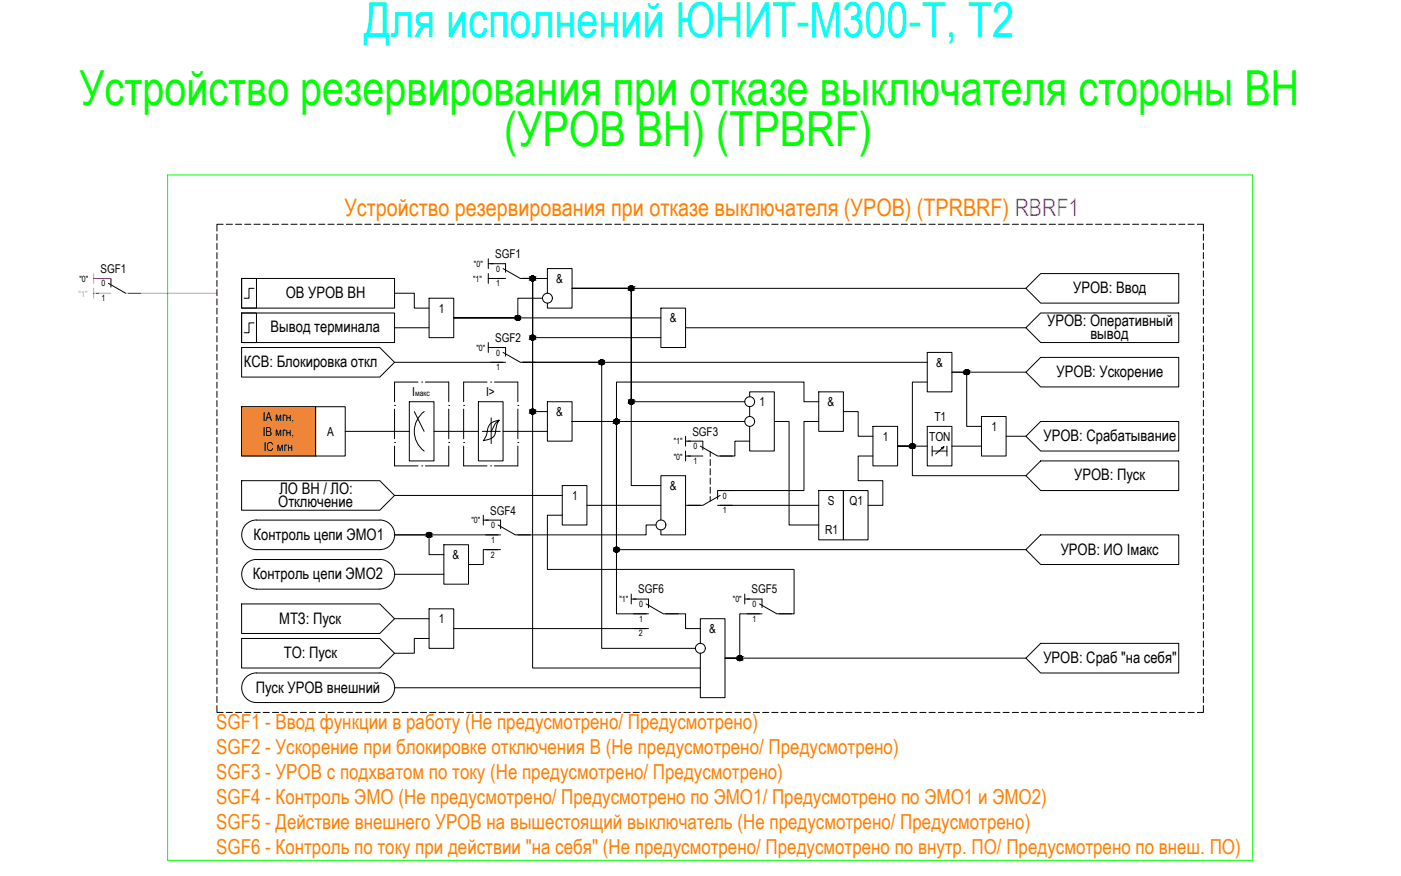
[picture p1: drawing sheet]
<svg xmlns="http://www.w3.org/2000/svg" width="594mm" height="372mm" viewBox="0 0 594 372" stroke-linecap="round" stroke-linejoin="round" font-family="sans-serif">
<!-- layer: 0 -->
<g fill="none" stroke="#000" stroke-width=".42">
<path d="M92 99.3v2.6M94.6 95.1h-2.6v2.9M95.9 95.1h2.7M99.9 95.1h2.5M103.8 95.1h2.6M107.7 95.1h2.6M111.6 95.1h2.6M115.5 95.1h2.7M119.5 95.1h2.6M123.4 95.1h2.6M127.3 95.1h2.6M131.2 95.1h2.6"/>
<path d="M135.1 95.1h2.7M139.1 95.1h2.6M143 95.1h2.6M146.9 95.1h2.6M150.8 95.1h2.7M154.7 95.1h2.7M158.7 95.1h2.6M162.6 95.1h2.6M166.5 95.1h2.6M170.4 95.1h2.7M174.4 95.1h2.6M178.3 95.1h2.6"/>
<path d="M182.2 95.1h2.6M186.1 95.1h2.6M190 95.1h2.7M194 95.1h2.6M197.9 95.1h2.6M201.8 95.1h2.6M205.7 95.1h2.6M209.6 95.1h2.7M213.6 95.1h2.6M217.5 95.1h2.6M221.4 95.1h2.6M225.3 95.1h2.7"/>
<path d="M229.3 95.1h2.6M233.2 95.1h2.6M237.1 95.1h2.6M241 95.1h2.6M244.9 95.1h2.7M248.9 95.1h2.6M252.8 95.1h2.6M256.7 95.1h2.6M260.6 95.1h2.6M264.5 95.1h2.7M268.5 95.1h2.6M272.4 95.1h2.6"/>
<path d="M276.3 95.1h2.6M280.2 95.1h2.7M284.1 95.1h2.7M288.1 95.1h2.6M292 95.1h2.6M295.9 95.1h2.6M299.8 95.1h2.7M303.8 95.1h2.6M307.7 95.1h2.6M311.6 95.1h2.6M315.5 95.1h2.6M319.4 95.1h2.7"/>
<path d="M323.4 95.1h2.6M327.3 95.1h2.6M331.2 95.1h2.6M335.2 95.1h2.5M339 95.1h2.7M343 95.1h2.6M346.9 95.1h2.6M350.8 95.1h2.6M354.8 95.1h2.6M358.6 95.1h2.7M362.6 95.1h2.6M366.5 95.1h2.6"/>
<path d="M370.4 95.1h2.6M374.4 95.1h2.6M378.3 95.1h2.6M382.2 95.1h2.6M386.1 95.1h2.6M390.1 95.1h2.5M394 95.1h2.6M397.9 95.1h2.6M401.8 95.1h2.6M405.7 95.1h2.6M409.7 95.1h2.5M413.6 95.1h2.6"/>
<path d="M417.5 95.1h2.6M421.4 95.1h2.6M425.3 95.1h2.6M429.3 95.1h2.6M433.2 95.1h2.6M437.1 95.1h2.6M441 95.1h2.7M444.9 95.1h2.6M448.9 95.1h2.6M452.8 95.1h2.6M456.7 95.1h2.6M460.6 95.1h2.7"/>
<path d="M464.6 95.1h2.5M468.5 95.1h2.6M472.4 95.1h2.6M476.3 95.1h2.6M480.2 95.1h2.7M484.2 95.1h2.5M488.1 95.1h2.6M492 95.1h2.6M495.9 95.1h2.6M499.8 95.1h2.7M503.8 95.1h2.6M507.7 95.1h2.6v2.9"/>
<path d="M510.3 99.3v2.6M92 103.2v2.6M92 107.1v2.6M92 111v2.7M92 115v2.6M92 118.9v2.6M102.4 118.1h6.4v12.6h-6.4zM102.4 118.1h64.9v12.6h-64.9zM207.1 109.7v4.2M207.1 116v4.2M207.1 111.8h2M207.1 118.1h2"/>
<path d="M211.2 118.1h2.1M221.7 118.1h4.1v56.5h6.3M221.7 118.1h4.1v25.1h54.4M221.7 118.1h4.1v165.2h71.2M221.7 118.1h10.4M510.3 103.2v2.6M510.3 107.1v2.6M510.3 111v2.7M510.3 115v2.6M510.3 118.9v2.6M92 122.8v2.6M92 126.7v2.7"/>
<path d="M92 130.7v2.6M92 134.6v2.6M92 138.5v2.6M102.4 132.8h64.9v12.5h-64.9zM102.4 132.8h6.4v12.5h-6.4zM107.7 122.3h-2.1v4.2h-2.1M107.7 136.9h-2.1v4.2h-2.1M167.3 124.4h8.4v6.3h6.2M167.3 139h14.6M181.9 126.5h10.5v16.7h-10.5zM230 126.5h-10.4v8.3h-27.2h87.8M232.1 124.4v-10.5h10.5v16.8h-10.5v-2.1"/>
<path d="M242.6 122.3h192.4M280.2 130.7h10.5v16.7h-10.5zM290.7 139h144.3M435 122.3l6.3-6.3h58.5v12.6h-58.5zM435 139l6.3-6.2h58.5v12.5h-58.5zM510.3 122.8v2.6M510.3 126.7v2.7M510.3 130.7v2.6M510.3 134.6v2.6M510.3 138.5v2.6M92 142.4v2.6M92 146.3v2.7"/>
<path d="M92 150.3v2.6M92 154.2v2.6M92 158.1v2.6M102.4 147.4h58.6l6.3 6.3-6.3 6.2h-58.6zM167.3 153.7h46M207.1 145.3v4.2M207.1 147.4h2M393.2 149.5h10.4v16.7h-10.4zM393.2 153.7h-171.5h33.4v121.3h39.8M435 157.9h-31.4h6.3v22.9h6.3M441.3 151.6h58.5v12.5h-58.5l-6.3-6.2zM510.3 142.4v2.6"/>
<path d="M510.3 146.3v2.7M510.3 150.3v2.6M510.3 154.2v2.6M510.3 158.1v2.6M92 162.1v2.5M92 165.9v2.7M92 169.9v2.6M92 173.8v2.6M92 177.7v2.6M102.4 172.5h31.4v20.9h-31.4zM133.8 172.5h12.6v20.9h-12.6zM173.6 170.4h10.4v25.1h-10.4z"/>
<path d="M175.7 174.6l4.1 8.4M179.9 174.6a10.5 10.5 0 0 0 0 16.7M202.9 170.4h10.4v25.1h-10.4zM208.3 177.3v10.8M211.6 178.2l-.9 1.8-.4 1.8a4.1 4.1 0 0 1-3.6 4.7l-1.8 .4a11.4 11.4 0 0 0 2.1-5.7 4.8 4.8 0 0 1 4.6-3l-1.6 1.5-1.7 3.3h-3.8M232.1 170.4h10.5v16.7h-10.5zM242.6 178.8h18.8v54.3h173.6M242.6 178.8h18.8v81.6h12.6M242.6 178.8h73.2M315.8 170.4h-48.1v-48.1h-25.1h25.1v83.7h12.5M317.9 168.3v-2.1h10.4v25.1h-10.4v-10.5M317.9 172.5v4.2"/>
<path d="M328.3 178.8h6.3v43.9h12.6M347.2 166.2h10.4v16.8h-10.4zM347.2 170.4h-6.3v-8.3h-79.5v16.7h-18.8M347.2 178.8h-6.3v29.3h-35.5M357.6 174.6h6.3v10.4h6.3M393.2 162.1h-6.3v27.1h-6.3h12.6M416.2 176.7h10.4v16.7h-10.4zM510.3 162.1v2.5M510.3 165.9v2.7M510.3 169.9v2.6M510.3 173.8v2.6M510.3 177.7v2.6"/>
<path d="M92 181.7v2.6M92 185.5v2.7M92 189.5v2.6M92 193.4v2.6M92 197.3v2.6M146.4 183h27.2M184 183h18.9M208.3 183h3.8M213.3 183h18.8M290.7 185v4.2M290.7 191.3v4.2M290.7 187.1h2.1"/>
<path d="M290.7 193.4h2.1M301.2 191.6v2M301.2 194.9v2.6M301.2 198.8v2.6M317.9 187.1h-6.3v6.3h-6.2M370.2 180.8h10.4v16.8h-10.4zM370.2 193.4h-6.3v10.5h10.5v10.4h-6.3M380.6 189.2h6.3v12.6h48.1M393.2 180.8h10.4v16.8h-10.4zM395.3 189.2v4.2M395.3 191.3h6.2M399.2 190l1.1-.5-3.6 3.1"/>
<path d="M400.3 189.5l-.6 1M401.5 189.2v4.2M403.6 189.2h12.6M426.6 185h8.4M435 185l6.3-6.2h58.5v12.5h-58.5zM441.3 195.5h58.5v12.6h-58.5l-6.3-6.3zM510.3 181.7v2.6M510.3 185.5v2.7M510.3 189.5v2.6M510.3 193.4v2.6M510.3 197.3v2.6M92 201.3v2.6"/>
<path d="M92 205.2v2.6M92 209.1v2.6M92 213v2.6M92 217v2.5M102.4 203.9h58.6l6.3 6.2-6.3 6.3h-58.6zM167.3 210.1h71.1M204.9 218.5v4.2M238.4 206h10.5v16.7h-10.5zM238.4 218.5h-6.3v23h104.6v18.9h-6.3M248.9 214.3h31.3M290.7 214.3h6.3M301.2 202.7v2.7"/>
<path d="M301.2 206.6v2.7M301.2 210.6v1.9M305.4 214.3h41.8M347.2 208.1h10.4v20.9h-10.4zM357.6 208.1h10.5v20.9h-10.5zM510.3 201.3v2.6M510.3 205.2v2.6M510.3 209.1v2.6M510.3 213v2.6M510.3 217v2.5M92 220.9v2.6M92 224.8v2.6"/>
<path d="M92 228.7v2.6M92 232.6v2.6M92 236.6v2.5M104.3 222.4l.8-.6a5.9 5.9 0 0 1 3.7-1.2h52.3a6.3 6.3 0 0 1 6.2 6.2 6.3 6.3 0 0 1-6.2 6.3h-52.3a6.3 6.3 0 0 1-5.8-3.9 6.3 6.3 0 0 1 1.3-6.8zM108.8 237.3h52.2M108.8 237.3a6.3 6.3 0 0 0-6.3 6.3 6.3 6.3 0 0 0 6.3 6.3h52.3a6.3 6.3 0 0 0 6.2-6.3 6.3 6.3 0 0 0-6.2-6.3M188.2 231.1h10.5v16.7h-10.5zM204.9 220.6h2.2M206 233.1h6.3M211.2 226.9h-43.9h14.6v8.3h6.3M211.2 233.1h-6.3v6.3h-6.2M278.1 222.7h-4.1v4.2h-54.4"/>
<path d="M280.2 220.6v-18.8h10.5v25.1h-10.5v-2.1M441.3 226.9h58.5v12.5h-58.5l-6.3-6.3zM510.3 220.9v2.6M510.3 224.8v2.6M510.3 228.7v2.6M510.3 232.6v2.6M510.3 236.6v2.5M92 240.5v2.6M92 244.4v2.6M92 248.3v2.6M92 252.2v2.6M92 256.2v2.6"/>
<path d="M102.4 256.2h58.6l6.3 6.2-6.3 6.3h-58.6zM167.3 243.6h20.9M181.9 258.2h10.5v16.8h-10.5zM267.7 252v4.2M267.7 254.1h2.1M315.8 254.1h2.1M315.8 252v4.2M510.3 240.5v2.6M510.3 244.4v2.6M510.3 248.3v2.6M510.3 252.2v2.6M510.3 256.2v2.6"/>
<path d="M92 260.1v2.6M92 264v2.6M92 267.9v2.7M92 271.8v2.6M92 275.8v2.6M92 279.7v2.6M102.4 270.8h58.6l6.3 6.3-6.3 6.2h-58.6zM167.3 262.4h14.6M181.9 270.8h-6.2v6.3h-8.4M192.4 266.6h82.6M282.3 260.4h8.4v6.2h6.3M297 272.9v-10.5h10.4v33.5h-10.4v-18.8"/>
<path d="M322.1 260.4h-8.4v18.7h-6.3h127.6M441.3 272.9h58.5v12.6h-58.5l-6.3-6.4zM510.3 260.1v2.6M510.3 264v2.6M510.3 267.9v2.7M510.3 271.8v2.6M510.3 275.8v2.6M510.3 279.7v2.6M92 299.3v2.9h2.6M92 283.6v2.6M92 287.5v2.7M92 291.5v2.5"/>
<path d="M92 295.4v2.6M108.8 285.5h52.2M108.8 285.4a6.3 6.3 0 0 0-6.3 6.3 6.3 6.3 0 0 0 6.3 6.3h52.3a6.3 6.3 0 0 0 6.2-6.3 6.3 6.3 0 0 0-6.2-6.3M167.3 291.7h129.7M510.3 299.3v2.9h-2.6M510.3 283.6v2.6M510.3 287.5v2.7M510.3 291.5v2.5M510.3 295.4v2.6M95.9 302.2h2.7M99.9 302.2h2.5M103.8 302.2h2.6"/>
<path d="M107.7 302.2h2.6M111.6 302.2h2.6M115.5 302.2h2.7M119.5 302.2h2.6M123.4 302.2h2.6M127.3 302.2h2.6M131.2 302.2h2.6M135.1 302.2h2.7M139.1 302.2h2.6M143 302.2h2.6M146.9 302.2h2.6M150.8 302.2h2.7"/>
<path d="M154.7 302.2h2.7M158.7 302.2h2.6M162.6 302.2h2.6M166.5 302.2h2.6M170.4 302.2h2.7M174.4 302.2h2.6M178.3 302.2h2.6M182.2 302.2h2.6M186.1 302.2h2.6M190 302.2h2.7M194 302.2h2.6M197.9 302.2h2.6"/>
<path d="M201.8 302.2h2.6M205.7 302.2h2.6M209.6 302.2h2.7M213.6 302.2h2.6M217.5 302.2h2.6M221.4 302.2h2.6M225.3 302.2h2.7M229.3 302.2h2.6M233.2 302.2h2.6M237.1 302.2h2.6M241 302.2h2.6M244.9 302.2h2.7"/>
<path d="M248.9 302.2h2.6M252.8 302.2h2.6M256.7 302.2h2.6M260.6 302.2h2.6M264.5 302.2h2.7M268.5 302.2h2.6M272.4 302.2h2.6M276.3 302.2h2.6M280.2 302.2h2.7M284.1 302.2h2.7M288.1 302.2h2.6M292 302.2h2.6"/>
<path d="M295.9 302.2h2.6M299.8 302.2h2.7M303.8 302.2h2.6M307.7 302.2h2.6M311.6 302.2h2.6M315.5 302.2h2.6M319.4 302.2h2.7M323.4 302.2h2.6M327.3 302.2h2.6M331.2 302.2h2.6M335.2 302.2h2.5M339 302.2h2.7"/>
<path d="M343 302.2h2.6M346.9 302.2h2.6M350.8 302.2h2.6M354.8 302.2h2.6M358.6 302.2h2.7M362.6 302.2h2.6M366.5 302.2h2.6M370.4 302.2h2.6M374.4 302.2h2.6M378.3 302.2h2.6M382.2 302.2h2.6M386.1 302.2h2.6"/>
<path d="M390.1 302.2h2.5M394 302.2h2.6M397.9 302.2h2.6M401.8 302.2h2.6M405.7 302.2h2.6M409.7 302.2h2.5M413.6 302.2h2.6M417.5 302.2h2.6M421.4 302.2h2.6M425.3 302.2h2.6M429.3 302.2h2.6M433.2 302.2h2.6"/>
<path d="M437.1 302.2h2.6M441 302.2h2.7M444.9 302.2h2.6M448.9 302.2h2.6M452.8 302.2h2.6M456.7 302.2h2.6M460.6 302.2h2.7M464.6 302.2h2.5M468.5 302.2h2.6M472.4 302.2h2.6M476.3 302.2h2.6M480.2 302.2h2.7"/>
<path d="M484.2 302.2h2.5M488.1 302.2h2.6M492 302.2h2.6M495.9 302.2h2.6M499.8 302.2h2.7M503.8 302.2h2.6"/>
<circle cx="225.9" cy="118.1" r="1.04"/>
<circle cx="219.6" cy="134.8" r="1.04"/>
<circle cx="232.1" cy="126.5" r="2.1"/>
<circle cx="267.7" cy="122.3" r="1.04"/>
<circle cx="225.9" cy="143.2" r="1.04"/>
<circle cx="255.2" cy="153.6" r="1.04"/>
<circle cx="409.9" cy="157.8" r="1.04"/>
<circle cx="225.9" cy="174.6" r="1.04"/>
<circle cx="261.4" cy="178.8" r="1.04"/>
<circle cx="267.7" cy="170.4" r="1.04"/>
<circle cx="317.9" cy="178.8" r="2.1"/>
<circle cx="317.9" cy="170.4" r="2.1"/>
<circle cx="386.9" cy="189.2" r="1.04"/>
<circle cx="182" cy="226.8" r="1.04"/>
<circle cx="261.4" cy="233.1" r="1.04"/>
<circle cx="280.3" cy="222.7" r="2.1"/>
<circle cx="297" cy="275" r="2.1"/>
<circle cx="313.7" cy="279.1" r="1.04"/>
</g>
<path d="M71.1 74.2h460.1v290.7h-460.1z" fill="none" stroke="#0f0" stroke-width=".42"/>
<g fill="#000" stroke="#000" stroke-width=".42">
<path d="M225.6 119.1h.5zM225.7 117.1h.3zM219.4 135.8h.4zM219.5 133.8h.2zM267.5 123.3h.4zM267.5 121.2h.3zM225.6 144.2h.5zM225.7 142.2h.3zM254.9 154.7h.5zM255 152.7h.3zM409.7 158.9h.5zM409.7 156.8h.3z"/>
<path d="M225.6 175.6h.5zM225.7 173.6h.3zM261.2 179.8h.5zM261.3 177.7h.2zM267.5 171.4h.4zM267.5 169.4h.3zM386.7 190.2h.4zM386.8 188.2h.2zM181.7 227.9h.5zM181.8 225.8h.2zM261.2 234.1h.5zM261.3 232.1h.2z"/>
<path d="M313.6 278.1h.2zM313.5 280.2h.4z"/>
<path d="M225.6 119.1l.4 .1zM225.7 119.2h.3z"/>
<path d="M225.7 117.1h.4zM225.6 117.1h.5z"/>
<path d="M225.6 117.1h.6zM225.5 117.1h.7z"/>
<path d="M225.5 117.1l.8 .1zM225.4 117.2h.9z"/>
<path d="M225.5 119.1h.7zM225.5 119.1h.6z"/>
<path d="M225.4 117.2h1zM225.3 117.2h1.1z"/>
<path d="M225.4 119.1h.9zM225.4 119.1h.8z"/>
<path d="M225.3 117.2l1.2 .1zM225.3 117.3h1.2z"/>
<path d="M225.3 119h1.1zM225.3 119l1 .1z"/>
<path d="M225.3 117.3h1.2zM225.2 117.3h1.3z"/>
<path d="M225.3 119h1.2zM225.3 119h1.1z"/>
<path d="M225.2 117.3l1.4 .1zM225.2 117.3l1.4 .1z"/>
<path d="M225.2 118.9h1.3zM225.2 118.9l1.3 .1z"/>
<path d="M225.1 117.4l1.6 .1zM225.1 117.4l1.6 .1z"/>
<path d="M225.1 118.8h1.5zM225.1 118.8l1.4 .1z"/>
<path d="M225 117.5l1.7 .1zM225 117.5l1.7 .1z"/>
<path d="M225 118.7h1.7zM225 118.7l1.6 .1z"/>
<path d="M225 117.6h1.8zM224.9 117.6h1.9z"/>
<path d="M225 118.7h1.7zM225 118.7h1.7z"/>
<path d="M224.9 117.6l1.9 .1zM224.9 117.6l1.9 .1z"/>
<path d="M224.9 118.6h1.9zM224.9 118.6l1.8 .1z"/>
<path d="M224.9 117.7l2 .1zM224.9 117.7l2 .1z"/>
<path d="M224.9 118.5h1.9zM224.9 118.5l1.9 .1z"/>
<path d="M224.9 117.8l2 .1zM224.9 117.8l2 .1z"/>
<path d="M224.8 117.9l2.1 .1zM224.8 117.9l2.1 .1z"/>
<path d="M224.8 118.3l2.1 .1zM224.8 118.3l2.1 .1z"/>
<path d="M224.9 118.4h2zM224.9 118.4l1.9 .1z"/>
<path d="M224.8 118l2.1 .1zM224.8 118l2.1 .1z"/>
<path d="M224.8 118.1l2.1 .1zM224.8 118.1l2.1 .1z"/>
<path d="M224.8 118.2h2.1zM224.8 118.2l2.1 .1z"/>
<path d="M219.4 135.8l.3 .1zM219.5 135.9h.2z"/>
<path d="M219.5 133.8h.3zM219.4 133.8h.4z"/>
<path d="M219.4 133.8l.5 .1zM219.2 133.9h.7z"/>
<path d="M219.2 133.9h.8zM219.2 133.9h.8z"/>
<path d="M219.2 135.8h.7zM219.2 135.8h.6z"/>
<path d="M219.2 133.9h.9zM219.1 133.9h1z"/>
<path d="M219.2 135.8h.8zM219.2 135.8h.7z"/>
<path d="M219.1 133.9l1.1 .1zM219 134h1.2z"/>
<path d="M219.1 135.8h1zM219.1 135.8h.9z"/>
<path d="M219 134l1.3 .1zM219 134l1.3 .1z"/>
<path d="M219 135.7h1.2zM219 135.7l1.1 .1z"/>
<path d="M218.9 134.1h1.4zM218.8 134.1h1.5z"/>
<path d="M218.9 135.6h1.4zM218.9 135.6l1.3 .1z"/>
<path d="M218.8 134.1l1.6 .1zM218.8 134.1l1.6 .1z"/>
<path d="M218.8 135.6h1.5zM218.8 135.6h1.5z"/>
<path d="M218.8 134.2l1.7 .1zM218.8 134.2l1.7 .1z"/>
<path d="M218.8 135.5h1.6zM218.8 135.5l1.5 .1z"/>
<path d="M218.7 134.3l1.8 .1zM218.7 134.3l1.8 .1z"/>
<path d="M218.7 135.4h1.8zM218.7 135.4l1.7 .1z"/>
<path d="M218.7 134.4l1.9 .1zM218.7 134.4l1.9 .1z"/>
<path d="M218.7 135.3h1.8zM218.7 135.3l1.8 .1z"/>
<path d="M218.6 134.5h2zM218.6 134.5h2z"/>
<path d="M218.6 135.3h2zM218.6 135.3h1.9z"/>
<path d="M218.6 134.5l2 .2zM218.6 134.5l2 .2z"/>
<path d="M218.6 134.7h2zM218.6 134.7h2z"/>
<path d="M218.5 134.7l2.1 .1zM218.5 134.7l2.1 .1z"/>
<path d="M218.5 135h2.1zM218.5 135h2.1z"/>
<path d="M218.6 135l2 .1zM218.6 135l2 .1z"/>
<path d="M218.6 135.1h2zM218.6 135.1l2 .2z"/>
<path d="M218.5 134.8h2.1zM218.5 134.8l2.1 .2z"/>
<path d="M267.5 123.3h.3zM267.5 123.3h.3z"/>
<path d="M267.5 121.2l.4 .1zM267.5 121.3h.4z"/>
<path d="M267.5 121.3h.5zM267.3 121.3h.7z"/>
<path d="M267.3 121.3h.8zM267.3 121.3h.8z"/>
<path d="M267.3 123.3h.7zM267.3 123.3h.6z"/>
<path d="M267.3 121.3l.9 .1zM267.2 121.4h1z"/>
<path d="M267.3 123.2h.8zM267.3 123.2l.7 .1z"/>
<path d="M267.2 121.4l1.1 .1zM267.1 121.5h1.2z"/>
<path d="M267.2 123.2h1zM267.2 123.2h.9z"/>
<path d="M267.1 121.5h1.3zM267 121.5h1.4z"/>
<path d="M267.1 123.1h1.2zM267.1 123.1l1.1 .1z"/>
<path d="M267 121.5l1.4 .1zM267 121.5l1.4 .1z"/>
<path d="M267 123.1h1.4zM267 123.1h1.3z"/>
<path d="M267 121.6l1.5 .1zM266.9 121.7h1.6z"/>
<path d="M267 123h1.4zM267 123l1.4 .1z"/>
<path d="M266.9 121.7l1.7 .1zM266.9 121.7l1.7 .1z"/>
<path d="M266.9 122.9h1.6zM266.9 122.9l1.5 .1z"/>
<path d="M266.8 121.8h1.8zM266.8 121.8h1.8z"/>
<path d="M266.8 122.9h1.8zM266.8 122.9h1.7z"/>
<path d="M266.7 121.8l1.9 .1zM266.7 121.8l1.9 .1z"/>
<path d="M266.7 122.8h1.9zM266.7 122.8l1.9 .1z"/>
<path d="M266.7 121.9l2 .1zM266.7 121.9l2 .1z"/>
<path d="M266.7 122.7h1.9zM266.7 122.7l1.9 .1z"/>
<path d="M266.7 122l2 .1zM266.7 122l2 .1z"/>
<path d="M266.7 122.6h2zM266.7 122.6l1.9 .1z"/>
<path d="M266.7 122.1l2 .1zM266.7 122.1l2 .1z"/>
<path d="M266.7 122.2l2 .1zM266.7 122.2l2 .1z"/>
<path d="M266.7 122.3l2 .1zM266.7 122.3l2 .1z"/>
<path d="M266.7 122.4l2 .1zM266.7 122.4l2 .1z"/>
<path d="M266.7 122.5h2zM266.7 122.5l2 .1z"/>
<path d="M225.6 144.2h.4zM225.7 144.2h.3z"/>
<path d="M225.7 142.2h.4zM225.6 142.2h.5z"/>
<path d="M225.6 142.2h.6zM225.5 142.2h.7z"/>
<path d="M225.5 142.2h.8zM225.4 142.2h.9z"/>
<path d="M225.5 144.2h.7zM225.5 144.2h.6z"/>
<path d="M225.4 142.2l1 .1zM225.3 142.3h1.1z"/>
<path d="M225.4 144.1h.9zM225.4 144.1l.8 .1z"/>
<path d="M225.3 142.3l1.2 .1zM225.3 142.4h1.2z"/>
<path d="M225.3 144.1h1.1zM225.3 144.1h1z"/>
<path d="M225.3 142.4h1.2zM225.2 142.4h1.3z"/>
<path d="M225.3 144.1h1.2zM225.3 144.1h1.1z"/>
<path d="M225.2 142.4l1.4 .1zM225.2 142.4l1.4 .1z"/>
<path d="M225.2 144h1.3zM225.2 144l1.3 .1z"/>
<path d="M225.1 142.5l1.6 .1zM225.1 142.5l1.6 .1z"/>
<path d="M225.1 143.9h1.5zM225.1 143.9l1.4 .1z"/>
<path d="M225 142.6l1.7 .1zM225 142.6l1.7 .1z"/>
<path d="M225 143.8h1.7zM225 143.8l1.6 .1z"/>
<path d="M225 142.7h1.8zM225 142.7h1.8z"/>
<path d="M225 143.8h1.7zM225 143.8h1.7z"/>
<path d="M224.9 142.7l1.9 .1zM224.9 142.7l1.9 .1z"/>
<path d="M224.9 143.7h1.9zM224.9 143.7l1.8 .1z"/>
<path d="M224.9 142.8l2 .1zM224.9 142.8l2 .1z"/>
<path d="M224.9 143.6h1.9zM224.9 143.6l1.9 .1z"/>
<path d="M224.9 142.9l2 .1zM224.9 142.9l2 .1z"/>
<path d="M224.8 143l2.1 .1zM224.8 143l2.1 .1z"/>
<path d="M224.8 143.4l2.1 .1zM224.8 143.4l2.1 .1z"/>
<path d="M224.9 143.5h2zM224.9 143.5l1.9 .1z"/>
<path d="M224.8 143.1l2.1 .1zM224.8 143.1l2.1 .1z"/>
<path d="M224.8 143.2l2.1 .1zM224.8 143.2l2.1 .1z"/>
<path d="M224.8 143.3h2.1zM224.8 143.3l2.1 .1z"/>
<path d="M254.9 154.7h.4zM255 154.7h.3z"/>
<path d="M255 152.7h.4zM254.9 152.7h.5z"/>
<path d="M254.9 152.7h.6zM254.8 152.7h.7z"/>
<path d="M254.8 152.7h.8zM254.7 152.7h.9z"/>
<path d="M254.8 154.6h.7zM254.8 154.6l.6 .1z"/>
<path d="M254.7 152.7l1 .1zM254.6 152.8h1.1z"/>
<path d="M254.7 154.6h.9zM254.7 154.6h.8z"/>
<path d="M254.6 152.8h1.1zM254.6 152.8h1.1z"/>
<path d="M254.6 154.6h1.1zM254.6 154.6h1z"/>
<path d="M254.6 152.8l1.2 .1zM254.5 152.9h1.3z"/>
<path d="M254.6 154.5h1.1zM254.6 154.5l1.1 .1z"/>
<path d="M254.5 152.9l1.4 .1zM254.4 153h1.5z"/>
<path d="M254.5 154.5h1.3zM254.5 154.5h1.2z"/>
<path d="M254.4 153h1.5zM254.4 153h1.5z"/>
<path d="M254.4 154.4h1.5zM254.4 154.4l1.4 .1z"/>
<path d="M254.3 153l1.7 .1zM254.3 153l1.7 .1z"/>
<path d="M254.3 154.3h1.6zM254.3 154.3l1.6 .1z"/>
<path d="M254.3 153.1l1.8 .1zM254.3 153.1l1.8 .1z"/>
<path d="M254.3 154.2h1.7zM254.3 154.2l1.6 .1z"/>
<path d="M254.2 153.2l1.9 .1zM254.2 153.2l1.9 .1z"/>
<path d="M254.2 154.1h1.9zM254.2 154.1l1.8 .1z"/>
<path d="M254.2 153.3l1.9 .1zM254.2 153.3l1.9 .1z"/>
<path d="M254.1 153.4l2.1 .1zM254.1 153.4l2.1 .1z"/>
<path d="M254.1 154l2 .1zM254.1 154l2 .1z"/>
<path d="M254.2 154.1h1.9zM254.2 154.1h1.9z"/>
<path d="M254.1 153.5l2.1 .1zM254.1 153.5l2.1 .1z"/>
<path d="M254.1 153.6l2.1 .1zM254.1 153.6l2.1 .1z"/>
<path d="M254.1 153.8l2.1 .1zM254.1 153.8l2.1 .1z"/>
<path d="M254.1 153.9h2.1zM254.1 153.9l2 .1z"/>
<path d="M254.1 153.7h2.1zM254.1 153.7l2.1 .1z"/>
<path d="M409.7 158.9h.3zM409.7 158.9h.3z"/>
<path d="M409.7 156.8h.5zM409.7 156.8h.5z"/>
<path d="M409.7 156.8h.6zM409.6 156.8h.7z"/>
<path d="M409.6 156.8l.7 .1zM409.5 156.9h.8z"/>
<path d="M409.6 158.8h.7zM409.6 158.8l.6 .1z"/>
<path d="M409.5 156.9h.9zM409.4 156.9h1z"/>
<path d="M409.5 158.8h.8zM409.5 158.8h.8z"/>
<path d="M409.4 156.9l1.1 .1zM409.4 156.9l1.1 .1z"/>
<path d="M409.4 158.8h1zM409.4 158.8h.9z"/>
<path d="M409.3 157l1.3 .1zM409.2 157.1h1.4z"/>
<path d="M409.3 158.7h1.2zM409.3 158.7l1.1 .1z"/>
<path d="M409.2 157.1h1.5zM409.2 157.1h1.5z"/>
<path d="M409.2 158.6h1.4zM409.2 158.6l1.3 .1z"/>
<path d="M409.2 157.1l1.5 .1zM409.2 157.1l1.5 .1z"/>
<path d="M409.2 158.6h1.5zM409.2 158.6h1.4z"/>
<path d="M409.1 157.2l1.7 .1zM409.1 157.2l1.7 .1z"/>
<path d="M409.1 158.5h1.6zM409.1 158.5l1.6 .1z"/>
<path d="M409 157.3l1.8 .1zM409 157.3l1.8 .1z"/>
<path d="M409 158.4h1.8zM409 158.4l1.7 .1z"/>
<path d="M409 157.4l1.9 .1zM409 157.4l1.9 .1z"/>
<path d="M409 158.3h1.8zM409 158.3l1.8 .1z"/>
<path d="M408.9 157.5l2 .1zM408.9 157.5l2 .1z"/>
<path d="M408.9 157.6h2zM408.9 157.6h2z"/>
<path d="M408.9 158.2h2zM408.9 158.2h2z"/>
<path d="M408.9 158.2h2zM408.9 158.2l1.9 .1z"/>
<path d="M408.9 157.6l2 .1zM408.9 157.6l2 .1z"/>
<path d="M408.9 157.7l2.1 .2zM408.9 157.7l2.1 .2z"/>
<path d="M408.9 157.9l2 .1zM408.9 157.9l2 .1z"/>
<path d="M408.9 158h2zM408.9 158l2 .2z"/>
<path d="M408.9 157.9h2.1zM408.9 157.9h2z"/>
<path d="M225.6 175.6h.4zM225.7 175.6h.3z"/>
<path d="M225.7 173.6h.4zM225.6 173.6h.5z"/>
<path d="M225.6 173.6h.6zM225.5 173.6h.7z"/>
<path d="M225.5 173.6l.8 .1zM225.4 173.7h.9z"/>
<path d="M225.5 175.6h.7zM225.5 175.6h.6z"/>
<path d="M225.4 173.7h1zM225.3 173.7h1.1z"/>
<path d="M225.4 175.6h.9zM225.4 175.6h.8z"/>
<path d="M225.3 173.7h1.2zM225.3 173.7h1.2z"/>
<path d="M225.3 175.5h1.1zM225.3 175.5l1 .1z"/>
<path d="M225.3 173.7l1.2 .1zM225.2 173.8h1.3z"/>
<path d="M225.3 175.4h1.2zM225.3 175.4l1.1 .1z"/>
<path d="M225.2 173.8l1.4 .1zM225.2 173.8l1.4 .1z"/>
<path d="M225.2 175.4h1.3zM225.2 175.4h1.3z"/>
<path d="M225.1 173.9h1.6zM225 173.9h1.7z"/>
<path d="M225.1 175.3h1.5zM225.1 175.3l1.4 .1z"/>
<path d="M225 173.9l1.7 .1zM225 173.9l1.7 .1z"/>
<path d="M225 175.2h1.7zM225 175.2l1.6 .1z"/>
<path d="M225 174l1.8 .1zM224.9 174.1h1.9z"/>
<path d="M225 175.1h1.7zM225 175.1l1.7 .1z"/>
<path d="M224.9 174.1l1.9 .1zM224.9 174.1l1.9 .1z"/>
<path d="M224.9 175h1.9zM224.9 175l1.8 .1z"/>
<path d="M224.9 174.2l2 .1zM224.9 174.2l2 .1z"/>
<path d="M224.9 175h1.9zM224.9 175h1.9z"/>
<path d="M224.9 174.3l2 .1zM224.9 174.3l2 .1z"/>
<path d="M224.8 174.4l2.1 .1zM224.8 174.4l2.1 .1z"/>
<path d="M224.8 174.8l2.1 .1zM224.8 174.8l2.1 .1z"/>
<path d="M224.9 174.9h2zM224.9 174.9l1.9 .1z"/>
<path d="M224.8 174.5l2.1 .1zM224.8 174.5l2.1 .1z"/>
<path d="M224.8 174.6l2.1 .1zM224.8 174.6l2.1 .1z"/>
<path d="M224.8 174.7h2.1zM224.8 174.7l2.1 .1z"/>
<path d="M261.2 179.8h.3zM261.3 179.8h.2z"/>
<path d="M261.3 177.7l.4 .1zM261.2 177.8h.5z"/>
<path d="M261.2 177.8h.5zM261.1 177.8h.6z"/>
<path d="M261.1 177.8h.7zM261 177.8h.8z"/>
<path d="M261.1 179.7h.6zM261.1 179.7l.6 .1z"/>
<path d="M261 177.8h.9zM260.9 177.8h1z"/>
<path d="M261 179.7h.8zM261 179.7h.7z"/>
<path d="M260.9 177.8l1.1 .1zM260.8 177.9h1.2z"/>
<path d="M260.9 179.7h1zM260.9 179.7h.9z"/>
<path d="M260.8 177.9l1.3 .1zM260.7 178h1.4z"/>
<path d="M260.8 179.6h1.2zM260.8 179.6l1.1 .1z"/>
<path d="M260.7 178l1.5 .1zM260.7 178l1.5 .1z"/>
<path d="M260.7 179.6h1.4zM260.7 179.6h1.3z"/>
<path d="M260.6 178.1h1.6zM260.6 178.1h1.6z"/>
<path d="M260.6 179.5h1.6zM260.6 179.5l1.5 .1z"/>
<path d="M260.6 178.1l1.7 .1zM260.5 178.2h1.8z"/>
<path d="M260.6 179.4h1.6zM260.6 179.4l1.6 .1z"/>
<path d="M260.5 178.2l1.8 .1zM260.5 178.2l1.8 .1z"/>
<path d="M260.5 179.3h1.8zM260.5 179.3l1.7 .1z"/>
<path d="M260.5 178.3l1.9 .1zM260.5 178.3l1.9 .1z"/>
<path d="M260.5 179.2h1.8zM260.5 179.2l1.8 .1z"/>
<path d="M260.4 178.4l2 .1zM260.4 178.4l2 .1z"/>
<path d="M260.4 179.2h2zM260.4 179.2h1.9z"/>
<path d="M260.4 178.5l2 .1zM260.4 178.5l2 .1z"/>
<path d="M260.4 178.6l2.1 .1zM260.4 178.6l2.1 .1z"/>
<path d="M260.4 179l2 .1zM260.4 179l2 .1z"/>
<path d="M260.4 179.1h2zM260.4 179.1l2 .1z"/>
<path d="M260.4 178.7l2.1 .1zM260.4 178.7l2.1 .1z"/>
<path d="M260.4 178.8l2.1 .1zM260.4 178.8l2.1 .1z"/>
<path d="M260.4 178.9h2.1zM260.4 178.9l2 .1z"/>
<path d="M267.5 171.4l.3 .1zM267.5 171.5h.3z"/>
<path d="M267.5 169.4h.4zM267.5 169.4h.4z"/>
<path d="M267.5 169.4h.5zM267.3 169.4h.7z"/>
<path d="M267.3 169.4l.8 .1zM267.3 169.5h.8z"/>
<path d="M267.3 171.4h.7zM267.3 171.4h.6z"/>
<path d="M267.3 169.5h.9zM267.2 169.5h1z"/>
<path d="M267.3 171.4h.8zM267.3 171.4h.7z"/>
<path d="M267.2 169.5h1.1zM267.1 169.5h1.2z"/>
<path d="M267.2 171.3h1zM267.2 171.3l.9 .1z"/>
<path d="M267.1 169.5l1.3 .1zM267.1 169.5l1.3 .1z"/>
<path d="M267.1 171.2h1.2zM267.1 171.2l1.1 .1z"/>
<path d="M267 169.6l1.4 .1zM267 169.6l1.4 .1z"/>
<path d="M267 171.2h1.4zM267 171.2h1.3z"/>
<path d="M267 169.7l1.5 .1zM266.9 169.8h1.6z"/>
<path d="M267 171.1h1.4zM267 171.1l1.4 .1z"/>
<path d="M266.9 169.8h1.7zM266.9 169.8h1.7z"/>
<path d="M266.9 171.1h1.6zM266.9 171.1h1.5z"/>
<path d="M266.8 169.8l1.8 .1zM266.8 169.8l1.8 .1z"/>
<path d="M266.8 171h1.8zM266.8 171l1.7 .1z"/>
<path d="M266.7 169.9l1.9 .1zM266.7 169.9l1.9 .1z"/>
<path d="M266.7 170.9h1.9zM266.7 170.9l1.9 .1z"/>
<path d="M266.7 170l2 .1zM266.7 170l2 .1z"/>
<path d="M266.7 170.8h1.9zM266.7 170.8l1.9 .1z"/>
<path d="M266.7 170.1l2 .1zM266.7 170.1l2 .1z"/>
<path d="M266.7 170.7h2zM266.7 170.7l1.9 .1z"/>
<path d="M266.7 170.2l2 .1zM266.7 170.2l2 .1z"/>
<path d="M266.7 170.3l2 .1zM266.7 170.3l2 .1z"/>
<path d="M266.7 170.4l2 .1zM266.7 170.4l2 .1z"/>
<path d="M266.7 170.5l2 .1zM266.7 170.5l2 .1z"/>
<path d="M266.7 170.6h2zM266.7 170.6l2 .1z"/>
<path d="M386.7 190.2h.3zM386.8 190.2h.2z"/>
<path d="M386.8 188.2h.3zM386.7 188.2h.4z"/>
<path d="M386.7 188.2l.5 .1zM386.5 188.3h.7z"/>
<path d="M386.5 188.3h.8zM386.5 188.3h.8z"/>
<path d="M386.5 190.2h.7zM386.5 190.2h.6z"/>
<path d="M386.5 188.3h.9zM386.5 188.3h.9z"/>
<path d="M386.5 190.2h.8zM386.5 190.2h.7z"/>
<path d="M386.4 188.3l1.1 .1zM386.3 188.4h1.2z"/>
<path d="M386.4 190.1h1zM386.4 190.1l.9 .1z"/>
<path d="M386.3 188.4h1.3zM386.2 188.4h1.4z"/>
<path d="M386.3 190.1h1.2zM386.3 190.1h1.1z"/>
<path d="M386.2 188.4l1.4 .1zM386.2 188.4l1.4 .1z"/>
<path d="M386.2 190h1.4zM386.2 190l1.3 .1z"/>
<path d="M386.2 188.5l1.5 .1zM386.2 188.5l1.5 .1z"/>
<path d="M386.2 190h1.4zM386.2 190h1.4z"/>
<path d="M386.1 188.6l1.7 .1zM386.1 188.6l1.7 .1z"/>
<path d="M386.1 189.9h1.6zM386.1 189.9l1.5 .1z"/>
<path d="M386 188.7l1.8 .1zM386 188.7l1.8 .1z"/>
<path d="M386 189.8h1.8zM386 189.8l1.7 .1z"/>
<path d="M386 188.8h1.9zM386 188.8h1.9z"/>
<path d="M386 189.7h1.8zM386 189.7l1.8 .1z"/>
<path d="M386 188.8l1.9 .1zM386 188.8l1.9 .1z"/>
<path d="M386 189.6h1.9zM386 189.6l1.8 .1z"/>
<path d="M385.9 188.9l2 .1zM385.9 188.9l2 .1z"/>
<path d="M385.9 189.5h2zM385.9 189.5l2 .1z"/>
<path d="M385.9 189l2 .1zM385.9 189l2 .1z"/>
<path d="M385.9 189.1l2 .1zM385.9 189.1l2 .1z"/>
<path d="M385.9 189.2l2 .1zM385.9 189.2l2 .1z"/>
<path d="M385.9 189.3l2 .1zM385.9 189.3l2 .1z"/>
<path d="M385.9 189.4h2zM385.9 189.4l2 .1z"/>
<path d="M181.7 227.9h.3zM181.8 227.9h.2z"/>
<path d="M181.8 225.8h.4zM181.7 225.8h.5z"/>
<path d="M181.7 225.8l.5 .1zM181.6 225.9h.6z"/>
<path d="M181.6 225.9h.8zM181.5 225.9h.9z"/>
<path d="M181.6 227.9h.6zM181.6 227.9h.6z"/>
<path d="M181.5 225.9l1 .1zM181.4 226h1.1z"/>
<path d="M181.5 227.8h.9zM181.5 227.8l.7 .1z"/>
<path d="M181.4 226h1.1zM181.4 226h1.1z"/>
<path d="M181.4 227.8h1.1zM181.4 227.8h1z"/>
<path d="M181.4 226l1.2 .1zM181.4 226l1.2 .1z"/>
<path d="M181.4 227.7h1.1zM181.4 227.7l1.1 .1z"/>
<path d="M181.3 226.1h1.4zM181.2 226.1h1.5z"/>
<path d="M181.3 227.7h1.3zM181.3 227.7h1.2z"/>
<path d="M181.2 226.1l1.6 .1zM181.2 226.1l1.6 .1z"/>
<path d="M181.2 227.6h1.5zM181.2 227.6l1.4 .1z"/>
<path d="M181.1 226.2l1.7 .1zM181.1 226.2l1.7 .1z"/>
<path d="M181.1 227.5h1.7zM181.1 227.5l1.6 .1z"/>
<path d="M181.1 226.3l1.8 .1zM181.1 226.3l1.8 .1z"/>
<path d="M181.1 227.5h1.7zM181.1 227.5h1.7z"/>
<path d="M181 226.4l1.9 .1zM181 226.4l1.9 .1z"/>
<path d="M181 227.4h1.9zM181 227.4l1.8 .1z"/>
<path d="M181 226.5l1.9 .1zM181 226.5l1.9 .1z"/>
<path d="M180.9 226.6l2.1 .1zM180.9 226.6l2.1 .1z"/>
<path d="M180.9 227.2h2zM180.9 227.2h2z"/>
<path d="M181 227.2h1.9zM181 227.2l1.9 .2z"/>
<path d="M180.9 226.7l2.1 .1zM180.9 226.7l2.1 .1z"/>
<path d="M180.9 226.8l2.1 .1zM180.9 226.8l2.1 .1z"/>
<path d="M180.9 226.9l2.1 .1zM180.9 226.9l2.1 .1z"/>
<path d="M180.9 227l2.1 .1zM180.9 227l2.1 .1z"/>
<path d="M180.9 227.1h2.1zM180.9 227.1l2 .1z"/>
<path d="M261.2 234.1l.3 .1zM261.3 234.2h.2z"/>
<path d="M261.3 232.1h.4zM261.2 232.1h.5z"/>
<path d="M261.2 232.1l.5 .1zM261.1 232.2h.6z"/>
<path d="M261.1 232.2h.7zM261 232.2h.8z"/>
<path d="M261.1 234.1h.6zM261.1 234.1h.6z"/>
<path d="M261 232.2h.9zM260.9 232.2h1z"/>
<path d="M261 234.1h.8zM261 234.1h.7z"/>
<path d="M260.9 232.2l1.1 .1zM260.8 232.3h1.2z"/>
<path d="M260.9 234.1h1zM260.9 234.1h.9z"/>
<path d="M260.8 232.3l1.3 .1zM260.8 232.3l1.3 .1z"/>
<path d="M260.8 234h1.2zM260.8 234l1.1 .1z"/>
<path d="M260.7 232.4h1.5zM260.6 232.4h1.6z"/>
<path d="M260.7 233.9h1.4zM260.7 233.9l1.3 .1z"/>
<path d="M260.6 232.4l1.6 .1zM260.6 232.4l1.6 .1z"/>
<path d="M260.6 233.8h1.6zM260.6 233.8l1.5 .1z"/>
<path d="M260.6 232.5l1.7 .1zM260.5 232.6h1.8z"/>
<path d="M260.6 233.8h1.6zM260.6 233.8h1.6z"/>
<path d="M260.5 232.6l1.8 .1zM260.5 232.6l1.8 .1z"/>
<path d="M260.5 233.7h1.8zM260.5 233.7l1.7 .1z"/>
<path d="M260.5 232.7h1.9zM260.5 232.7h1.9z"/>
<path d="M260.5 233.6h1.8zM260.5 233.6l1.8 .1z"/>
<path d="M260.4 232.7l2 .1zM260.4 232.7l2 .1z"/>
<path d="M260.4 233.6h2zM260.4 233.6h1.9z"/>
<path d="M260.4 232.8l2 .2zM260.4 232.8l2 .2z"/>
<path d="M260.4 233h2.1zM260.4 233h2.1z"/>
<path d="M260.4 233.3l2 .1zM260.4 233.3l2 .1z"/>
<path d="M260.4 233.4h2zM260.4 233.4l2 .2z"/>
<path d="M260.4 233l2.1 .1zM260.4 233l2.1 .1z"/>
<path d="M260.4 233.1l2.1 .2zM260.4 233.1l2.1 .2z"/>
<path d="M260.4 233.3h2.1zM260.4 233.3h2z"/>
<path d="M313.6 278.1h.3zM313.5 278.1h.4z"/>
<path d="M313.5 278.1l.5 .1zM313.4 278.2h.6z"/>
<path d="M313.4 278.2h.8zM313.3 278.2h.9z"/>
<path d="M313.3 278.2l.9 .1zM313.2 278.3h1z"/>
<path d="M313.2 278.3h1.1zM313.1 278.3h1.2z"/>
<path d="M313.1 278.3l1.3 .1zM313.1 278.3l1.3 .1z"/>
<path d="M313 278.4h1.5zM313 278.4h1.5z"/>
<path d="M313 280h1.4zM313 280h1.3z"/>
<path d="M313 278.4l1.5 .1zM313 278.4l1.5 .1z"/>
<path d="M313 279.9h1.5zM313 279.9l1.4 .1z"/>
<path d="M312.9 278.5l1.7 .1zM312.9 278.5l1.7 .1z"/>
<path d="M312.9 279.8h1.6zM312.9 279.8l1.6 .1z"/>
<path d="M312.8 278.6l1.8 .1zM312.8 278.6l1.8 .1z"/>
<path d="M312.8 279.7h1.8zM312.8 279.7l1.7 .1z"/>
<path d="M312.8 278.7l1.9 .1zM312.8 278.7l1.9 .1z"/>
<path d="M312.8 279.7h1.8zM312.8 279.7h1.8z"/>
<path d="M312.7 278.8l2 .1zM312.7 278.8l2 .1z"/>
<path d="M312.7 279.6h2zM312.7 279.6l1.9 .1z"/>
<path d="M312.7 278.9l2 .1zM312.7 278.9l2 .1z"/>
<path d="M312.7 279l2 .1zM312.7 279l2 .1z"/>
<path d="M312.7 279.4h2zM312.7 279.4h2z"/>
<path d="M312.7 279.4h2zM312.7 279.4l2 .2z"/>
<path d="M312.7 279.1h2zM312.7 279.1h2z"/>
<path d="M312.7 279.1l2 .2zM312.7 279.1l2 .2z"/>
<path d="M312.7 279.3h2zM312.7 279.3l2 .1z"/>
<path d="M313.5 280.2h.3zM313.6 280.2h.2z"/>
<path d="M313.4 280.2h.6zM313.4 280.2h.5z"/>
<path d="M313.3 280.1h.9zM313.3 280.1l.7 .1z"/>
<path d="M313.2 280.1h1zM313.2 280.1h1z"/>
<path d="M313.1 280h1.2zM313.1 280l1.1 .1z"/>
</g>
<g fill="none" stroke="#000" stroke-width=".42">
<path d="M47 118.1v3.7M208.1 111.8h6.3v3.7M208.1 118.1h6.3M213.3 113.9l7.3 4.2h6.3M46 120.2l7.3 4.2M208.1 147.4h6.3v3.6M208.1 153.7h6.3M213.3 149.5l7.3 4.2h6.3M167.3 172h.1M167.3 173.5v12.6M177.2 162.1h-9.9v8.3M178.8 162.1h.1"/>
<path d="M180.4 162.1h9.9v8.3M190.3 172h.1M190.3 173.5v12.6M196.6 172h.1M196.6 173.5v12.6M206.5 162.1h-9.9v8.3M208.1 162.1h.1M209.6 162.1h10v8.3M219.6 172h.1M219.6 173.5v12.6M167.3 187.7h.1M167.3 189.2v8.4h9.9"/>
<path d="M178.8 197.6h.1M190.3 187.7h.1M190.3 189.2v8.4h-9.9M196.6 187.7h.1M196.6 189.2v8.4h9.9M208.1 197.6h.1M219.6 187.7h.1M219.6 189.2v8.4h-10M291.7 187.1l6.3 .1v3.6M291.7 193.4h6.3M297 189.2l7.3 4.2h6.3M304.3 214.3h6.3"/>
<path d="M305.4 210.1l-7.4 4.2h-6.3M310.6 208.1h-6.3v3.6M206 220.6h6.3v3.6M206 226.9h6.3M211.2 222.7l7.3 4.2h6.3M268.7 254.1h6.3v3.6M274 256.2l7.3 4.2h6.3M316.8 254.1h6.3v3.6M322.1 256.2l7.3 4.2h6.3M268.7 260.4h6.3M316.8 260.4h6.3"/>
</g>
<!-- layer: 0 -->
<path d="M102.4 172.5l31.4 20.9v-20.9zM102.4 172.5l31.4 20.9h-31.4z" fill="#ef8637" stroke="#ef8637" stroke-width=".42"/>
<path d="M40.8 118.1h6.2M40.8 124.4h6.2M53.3 124.4h6.3" fill="none" stroke="#f0f" stroke-width=".42"/>
<!-- layer: 0 -->
<path d="M39.7 116v4.2M39.7 118.1h2.1M39.7 122.3v4.2M39.7 124.4h2.1M54.4 124.4h37.6" fill="none" stroke="#f0f" stroke-width=".42"/>
<text font-size="20.5" fill="#0ff" x="154.3" y="15.6">Для исполнений ЮНИТ-М300-Т, Т2</text>
<g font-size="20.5" fill="#0f0">
<text x="33.7" y="44.5">Устройство резервирования при отказе выключателя стороны ВН</text>
<text x="213.7" y="61.8">(УРОВ ВН) (TPBRF)</text>
</g>
<text font-size="10.2" fill="#ff7f00" x="146" y="91.5">Устройство резервирования при отказе выключателя (УРОВ) (TPRBRF) RBRF1</text>
<g font-size="8.8" fill="#ff7f00">
<text x="91.7" y="309.4">SGF1 - Ввод функции в работу (Не предусмотрено/ Предусмотрено)</text>
<text x="91.7" y="320">SGF2 - Ускорение при блокировке отключения В (Не предусмотрено/ Предусмотрено)</text>
<text x="91.7" y="330.5">SGF3 - УРОВ с подхватом по току (Не предусмотрено/ Предусмотрено)</text>
<text x="91.7" y="341.1">SGF4 - Контроль ЭМО (Не предусмотрено/ Предусмотрено по ЭМО1/ Предусмотрено по ЭМО1 и ЭМО2)</text>
<text x="91.7" y="351.7">SGF5 - Действие внешнего УРОВ на вышестоящий выключатель (Не предусмотрено/ Предусмотрено)</text>
<text x="91.7" y="362.3">SGF6 - Контроль по току при действии &quot;на себя&quot; (Не предусмотрено/ Предусмотрено по внутр. ПО/ Предусмотрено по внеш. ПО)</text>
</g>
<g font-size="6.7">
<text x="455.1" y="124.2">УРОВ: Ввод</text>
<text x="121.2" y="126.5">ОВ УРОВ ВН</text>
<text x="114.7" y="141">Вывод терминала</text>
<text x="444" y="138.3">УРОВ: Оперативный</text>
<text x="462.4" y="143.9">вывод</text>
<text x="103.4" y="155.7">КСВ: Блокировка откл</text>
<text x="448.1" y="159.9">УРОВ: Ускорение</text>
<text x="442.5" y="187.1">УРОВ: Срабатывание</text>
<text x="455.5" y="203.5">УРОВ: Пуск</text>
<text x="118.5" y="209.3">ЛО ВН / ЛО:</text>
<text x="118" y="215.1">Отключение</text>
<text x="107.5" y="228.9">Контроль цепи ЭМО1</text>
<text x="449.8" y="235.5">УРОВ: ИО Iмакс</text>
<text x="107.1" y="245.7">Контроль цепи ЭМО2</text>
<text x="118.4" y="264.5">МТЗ: Пуск</text>
<text x="120.4" y="279.1">ТО: Пуск</text>
<text x="442.4" y="281.2">УРОВ: Сраб &quot;на себя&quot;</text>
<text x="108.5" y="293.8">Пуск УРОВ внешний</text>
</g>
<g font-size="5.3">
<text x="235.9" y="120">&amp;</text>
<text x="186.1" y="132.5">1</text>
<text x="284" y="136.7">&amp;</text>
<text x="396.9" y="155.5">&amp;</text>
<text x="174.8" y="167.9">I</text>
<text x="206.1" y="167.9">I&gt;</text>
<text x="322.1" y="172.3">1</text>
<text x="350.9" y="172.3">&amp;</text>
<text x="111.4" y="178.5">IA мгн,</text>
<text x="235.9" y="176.4">&amp;</text>
<text x="396.2" y="178.6">T1</text>
<text x="111.4" y="184.8">IВ мгн,</text>
<text x="138.7" y="184.8">А</text>
<text x="420.4" y="182.8">1</text>
<text x="111.9" y="191.1">IС мгн</text>
<text x="374.4" y="186.9">1</text>
<text x="394" y="186.9">TON</text>
<text x="284" y="207.8">&amp;</text>
<text x="242.6" y="212">1</text>
<text x="351" y="214.1">S</text>
<text x="360.3" y="214">Q1</text>
<text x="349.9" y="226.7">R1</text>
<text x="191.9" y="237.1">&amp;</text>
<text x="186.1" y="264.3">1</text>
<text x="300.7" y="268.5">&amp;</text>
</g>
<g font-size="5.1">
<text x="209.9" y="109.5">SGF1</text>
<text x="42.6" y="115.8">SGF1</text>
<text x="209.9" y="145">SGF2</text>
<text x="293.6" y="184.8">SGF3</text>
<text x="207.8" y="218.2">SGF4</text>
<text x="270.6" y="251.7">SGF6</text>
<text x="318.7" y="251.7">SGF5</text>
</g>
<g font-size="3.7">
<text x="201" y="113.2">&quot;0&quot;</text>
<text x="33.7" y="119.4">&quot;0&quot;</text>
<text x="200.6" y="119.7">&quot;1&quot;</text>
<text x="210.4" y="115.2">0</text>
<text x="43.1" y="121.5">0</text>
<text x="210.4" y="121.5">1</text>
<text x="43.1" y="127.8">1</text>
<text x="202" y="148.7">&quot;0&quot;</text>
<text x="210.4" y="150.8">0</text>
<text x="210.4" y="157.1">1</text>
<text x="285.7" y="188.4">&quot;1&quot;</text>
<text x="294" y="190.5">0</text>
<text x="285.7" y="195">&quot;0&quot;</text>
<text x="294" y="196.8">1</text>
<text x="306.6" y="211.5">0</text>
<text x="199.9" y="221.9">&quot;0&quot;</text>
<text x="306.6" y="217.7">1</text>
<text x="208.3" y="224">0</text>
<text x="208.3" y="230.3">1</text>
<text x="208.2" y="236.5">2</text>
<text x="262.6" y="255.4">&quot;1&quot;</text>
<text x="271" y="257.5">0</text>
<text x="310.8" y="255.4">&quot;0&quot;</text>
<text x="319.2" y="257.5">0</text>
<text x="271" y="263.7">1</text>
<text x="319.2" y="263.7">1</text>
<text x="270.9" y="270">2</text>
</g>
<text font-size="3.7" fill="#f0f" x="33.3" y="126">&quot;1&quot;</text>
<text font-size="3.5" x="176" y="167.9">макс</text>
</svg>
